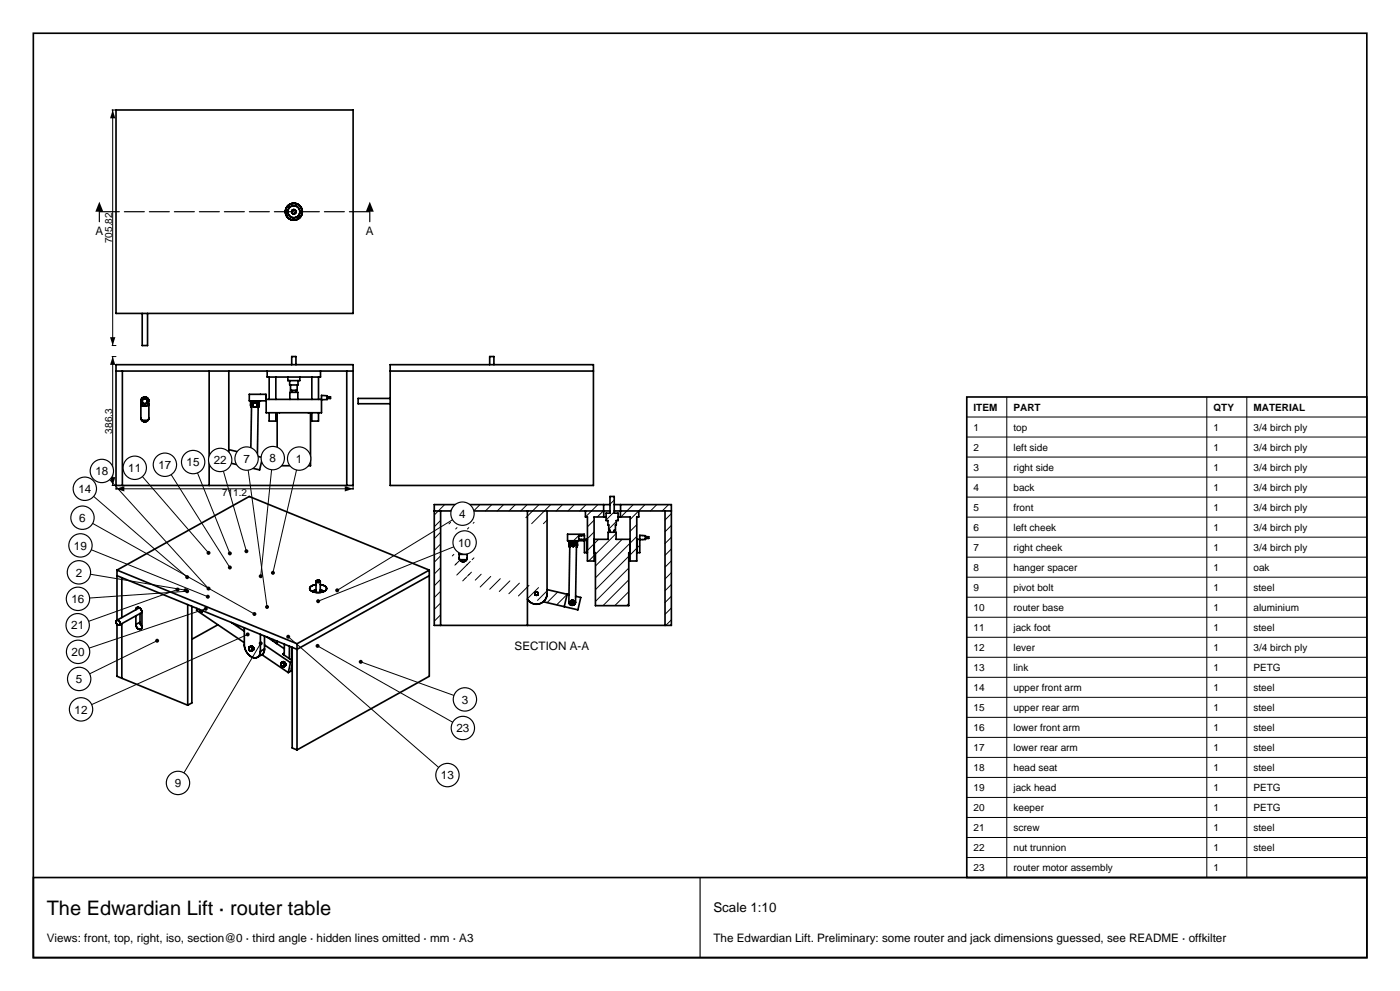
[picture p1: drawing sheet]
<svg xmlns="http://www.w3.org/2000/svg" width="420mm" height="297mm" viewBox="0 0 420 297" stroke-linecap="round" stroke-linejoin="round" font-family="sans-serif">
<g fill="none" stroke="#000" stroke-width=".5">
<path d="M10 10h400.1v277h-400.1zM34.8 33h71.1v60.9h-71.1zM85.6 63.7l.1 .4M85.7 63.7v.2M85.7 62.8l-.1 .9M85.7 64.1l.1 .4M85.7 62.8v.2M85.7 64.1l.2 .4M85.8 62.4l-.1 .4M85.8 64.5l.3 .4M85.9 62.4l-.2 .4M86.1 62l-.3 .4"/>
<path d="M86.1 64.9l.4 .5M86.5 61.5l-.4 .5M86.5 65.4l1 .5 1.1 .1M86.7 65.5l1.2 .4M87.5 61l-1 .5M87.5 63.4v.1M87.5 63.5v.1M87.5 63.3v.1M87.5 63.6l.1 .1M87.6 63.2l-.1 .1M87.6 63.7v.1M87.6 63.1v.1"/>
<path d="M87.6 63.8l.3 .2M87.9 62.9l-.3 .2M87.9 64h.1M87.9 61h-.2M87.9 62.9h.1M87.9 64l.2 .1M88.1 62.8l-.2 .1M88.1 64.1h.1M88.2 62.8h.1M88.2 62.8h-.1M88.3 62.8l.1 .1M88.3 64.1h-.1"/>
<path d="M88.4 62.9h.1M88.4 64l-.1 .1M88.4 61h.2M88.5 62.9h.1M88.5 64h-.1M88.5 62.9l.1 .1M88.5 64h.1M88.6 63h.1M88.6 63.9l-.1 .1M88.6 61l.8 .3M88.6 65.9l-.4 .1M88.6 60.9l.8 .4"/>
<path d="M88.6 60.9l-1.1 .1-1 .5M88.6 63.9h.1M88.6 63l.1 .1M88.7 63.1h.1M88.7 63.8l-.1 .1M88.7 63.1v.1M88.7 63.8h.1M88.7 63.2l.1 .1M88.7 63.7v.1M88.8 63.3v.1M88.8 63.6l-.1 .1M88.8 63.4v.1"/>
<path d="M88.8 63.5v.1M89.4 61.3l.2 .1M89.4 65.6l-.8 .3M89.4 61.3l.5 .4M89.4 65.7l-.8 .3M89.6 65.5l-.2 .1M89.9 61.7l.3 .3M89.9 65.2l-.5 .5M90.2 64.9l-.3 .3M90.2 62l.3 .4M90.3 62.2l.1 .2M90.4 62.4l.2 .4"/>
<path d="M90.4 64.5l-.2 .4M90.5 62.4l.1 .4M90.5 64.5l-.3 .4M90.6 62.8v.4M90.6 64.1l-.2 .4M90.6 62.8l.1 .4M90.6 64.1l-.1 .4M90.6 63.9v.2M90.7 63.2l-.1 .9M42.7 93.9v9.7h1.6v-9.7M34.8 111.2h71.1M34.8 109.3h71.1v36.2h-71.1z"/>
<path d="M36.7 111.2v34.3M42.6 119.4a1.2 1.2 0 0 1 1.3-.3 1.2 1.2 0 0 1 .8 1.1v5a1.2 1.2 0 0 1-1.2 1.2 1.2 1.2 0 0 1-1.2-1.2v-5.1zM43.5 119.4h.1M43.5 119.4l-.6 .3-.2 .6M43.5 119.4l.6 .3 .2 .6M62.7 111.2v34.3M68.6 111.2v25.1l-.4 1.3-.7 .8M74.8 118.2h5v1.9h-5zM79.8 118.5v5.2h16.7v-5.2l1.7 .1v1.1l-1.7 .1M79.8 119.8h.1M79.8 119.7h16.7M80.2 111.2v1.8h16v-1.8"/>
<path d="M80.8 113v6.7M82.8 113v6.7M86.4 113v1.1h3.6v-1.1M86.9 114.1v1.3h2.5v-1.3M87 119.7v-2.1h2.4v2.1M87.2 115.4v1.6h2v-1.6M87.5 109.3v-2.4h1.3v2.4M87.5 117v.6M88.8 117v.6M93.6 113v6.7M95.6 113v6.7M98.2 118.9h.9v.5h-.9"/>
<path d="M104 111.2v34.3M117.1 111.2h60.9M117.1 109.3h60.9v36.2h-60.9zM117.1 119.4h-9.7v1.6h9.7M146.9 109.3v-2.4h1.3v2.4M42.3 121.1l.4 .4M42.3 121.5h.4M42.5 126h1.9M42.7 120.3v.1M42.7 120.4l.2 .4M42.9 120.8l.1 .1M43 120.9l.5 .1"/>
<path d="M43.5 121h.1M43.9 120.9l-.4 .1M44 120.8l-.1 .1M44.2 121.5h.5M44.2 120.4l-.2 .4M44.3 120.3l-.1 .1M44.7 121.1a1.5 1.5 0 0 1-2 .4M62.7 137.6a3.2 3.2 0 0 0 4.8 .8M64.8 136.2h.1M64.8 136.2l.4 .5M64.8 135.6v.6M64.9 135.6h-.1"/>
<path d="M65.2 135.3l-.3 .3M65.2 136.7h.1M65.3 135.3h-.1M65.3 136.7h.3M65.6 135.3h.1M65.6 135.3h-.3M65.7 135.3l.1 .1M65.7 136.7h-.1M65.8 135.4h.1M65.8 136.6l-.1 .1M65.9 135.4l.2 .2M65.9 136.6h-.1"/>
<path d="M66.1 135.6h.1M66.1 135.6l.1 .2M66.1 136.2l-.2 .4M66.2 135.8v.1M66.2 136.2h-.1M66.2 135.9v.3M68.6 134.8l10.2 2.3-.9 3.7-10.4-2.4M75.2 120.1v1.4l.3 .6M75.2 136.3l.3-15a1 1 0 0 1 1-1 1 1 0 0 1 1 1l-.3 15.5M75.5 138.5v.2M75.5 138.4v.1M75.5 138.7v.1"/>
<path d="M75.5 138.2v.2M75.5 138.8l.1 .1M75.6 138.1l-.1 .1M75.6 138.9h.1M75.6 138.9l.1 .1M75.7 137.9l-.1 .2M75.7 139l.1 .1M75.8 121.4v.1M75.8 121.5v.1M75.8 137.9h-.1M75.8 139.1h.1M75.8 121.1v.3"/>
<path d="M75.8 121v.1M75.8 121.6v.1M75.8 121.7l.7 .3M75.9 139.1h.1M75.9 120.9l-.1 .1M75.9 120.9h.1M75.9 139.1l.3 .1M76.2 120.7l-.3 .2M76.2 120.7h.1M76.2 137.8h.1M76.2 137.8l-.4 .1M76.3 137.8l.5 .3"/>
<path d="M76.3 139.2h-.1M76.5 120.6h.1M76.5 120.6l-.3 .1M76.5 120.6l.3 .1M76.5 122h.1M76.8 120.7h.1M76.8 122h-.3M76.8 138.1v.1M76.8 120.7l.2 .2M76.8 121.9v.1M76.8 138.2l.1 .2M76.9 138.4v.1"/>
<path d="M76.9 138.5l-.2 .4-.4 .3M77 120.9h.1M77.1 120.9l.1 .5M77.1 121.7l-.3 .2M77.1 121.6v.1M77.2 121.5l-.1 .1M77.2 121.4v.1M77.8 120.1v1.4l-.3 .7M80.8 123.7v2.5h2v-2.5M83.2 123.7v15.9h10v-15.9M93.6 123.7v2.5h2v-2.5M130.3 153.1h52.7"/>
<path d="M132.2 153.1v34.3M158.2 153.1v34.3M164.1 153.1v24.8a3.2 3.2 0 0 1-2.3 3.1 3.2 3.2 0 0 1-3.6-1.4M175.6 153.1v1.8h.6v13.2h2v-13.2h3.6M181.1 151.2v3.7M183 151.2h-52.7v36.2h71.1v-36.2h-17.1M183 159.5v-.6h-.4l-.2-2.9h-.6v-2.2h1.2v-5h1.3v5h1.1v2.2h-.5l-.3 2.9h-.3v.6M184.3 153.1h17.1M186.2 151.2l-.1 3.7M191.6 153.1v1.8h-.6v13.2h-2v-13.2h-3.6M199.5 153.1v34.3M35.1 172.5l54 22.1 39.7-22.1"/>
<path d="M35.1 170.9v15M35.1 170.9l54 22M35.1 170.9l39.7-22.1 54 22.1M36.5 173.1v12M93.6 177.2a4.7 4.7 0 0 0 3.7 0M93.9 177.1l-.3 .1M94.2 177l-.3 .1M94.3 177l-.4 .1M94.8 174.2v3.4M94.8 176.9l-.6 .1M94.8 175.2a1.48 1.48 0 0 0-1.8 1.5l.6 .5M94.8 174.2v.1"/>
<path d="M94.8 174.2h.1M94.8 174.3h.1M94.8 174.3l.1 .1M94.9 174.1l-.1 .1M94.9 174.1h.1M94.9 174.4l.1 .1M95 174l-.1 .1M95 174h.1M95 174.5h.1M95 174.5h.2M95.1 174h-.1M95.1 174h.1"/>
<path d="M95.2 174h-.1M95.2 174.5h.1M95.3 173.9l-.1 .1M95.3 174.5h.1M95.4 173.9h.1M95.4 173.9h-.1M95.5 173.9h.1M95.5 174.5h-.1M95.6 173.9l.1 .1M95.6 174.5h-.1M95.7 174h.1M95.7 174.5h-.1"/>
<path d="M95.8 174h.1M95.9 174.5h-.2M95.9 174l.1 .1M95.9 174.4v.1M96 174.1h.1M96 174.4h-.1M96 174.4h.1M96.1 174.2h.1M96.1 174.3l-.1 .1M96.1 174.3h.1M96.1 174.2v3.4M96.1 174.2v.1"/>
<path d="M96.1 176.9h.4M96.1 175.2a1.48 1.48 0 0 1 1.8 1.5l-.6 .5M96.4 177l.6 .1M96.5 176.9l.5 .2M97 177.1l.3 .1M128.8 170.9v31.8l-39.7 22.1M128.8 170.9l-39.7 22M137.7 166.1h2.4M137.7 165.9h2.4M137.9 167.7l-.2-5.6a1.2 1.2 0 0 1 1.2-1.2 1.2 1.2 0 0 1 1.2 1.2l-.1 5.6M137.9 167.7a1.2 1.2 0 0 0 2.1 0M137.9 167.7h2.1"/>
<path d="M138.2 162.2l.1 .1M138.3 162.3l.2 .4M138.3 162l-.1 .2M138.3 161.9v.1M138.4 161.7l-.1 .2M138.4 161.7h.1M138.5 162.7h.1M138.5 162.7l.4 .1M138.6 161.5l-.2 .2M138.7 161.5h-.1M138.9 161.4h.1M138.9 161.4l-.2 .1"/>
<path d="M139 161.4l.2 .1M139 162.8h-.1M139.2 161.5h.1M139.2 161.5l.2 .1M139.4 161.6h.1M139.4 161.6l.1 .1M139.5 161.7h.1M139.5 161.7l.1 .5M139.6 162.3l-.6 .5M139.6 162.2v.1M160.4 177.9v.1M160.4 177.9h.1"/>
<path d="M160.4 178h.1M160.5 178v.1M160.5 177.9v.1M160.5 177.9h.1M160.5 178h.1M160.5 177.7l-.1 .2M160.5 178.1h.1M160.5 177.8v.1M160.5 177.8h.1M160.5 177.7h.1M160.5 178.1v.1M160.5 178.2h.1"/>
<path d="M160.6 178.2h.1M160.6 177.6l-.1 .1M160.6 178.2v.1M160.6 177.6h.1M160.6 177.5v.1M160.6 178.3h.1M160.7 177.5h-.1M160.7 178.3h.1M160.7 177.5h.1M160.7 178.3v.1M160.7 178.4h.1M160.8 177.4l-.1 .1"/>
<path d="M160.8 178.4h.1M160.8 177.4h.1M160.9 177.4h-.1M160.9 178.4h.1M160.9 177.4h.1M161 178.4h-.1M161 177.4h.1M161 178.4h.1M161.1 178.4h-.1M161.1 177.4h.1M161.1 178.4h.1M161.1 177.4l.1 .1"/>
<path d="M161.1 177.5h.1M161.2 177.5h.1M161.2 178.4h-.1M161.2 178.3v.1M161.2 178.3h.1M161.3 178.3h-.1M161.3 177.5v.1M161.3 177.6h.1M161.3 178.2v.1M161.3 177.6l.1 .1M161.4 177.6v.1M161.4 178.2h-.1"/>
<path d="M161.4 177.7h.1M161.4 177.8h.1M161.4 177.7v.1M161.4 178.1v.1M161.4 177.8v.2M161.4 178h.1M161.4 178v.1M161.4 177.8v.1M161.4 177.9h.1M161.4 177.9v.1M164.1 176.7l6.6 1.5M170.1 178.1l-.8 3.7"/>
<path d="M170.6 162.1l.1 1.4 .2 .6M171.3 162.5a1 1 0 0 1 1-.2 1 1 0 0 1 .6 1l-.2 17.1a1 1 0 0 1-1.1 1 1 1 0 0 1-.9-1l.2-17.2zM171.4 180h.1M171.4 163.3h.1M171.4 163.2v.1M171.5 163.2h-.1M171.5 163.3v.1M171.5 180h-.1M171.5 163.1v.1M171.5 163.4h.1M171.5 163.1h.1M171.5 163.4v.1"/>
<path d="M171.5 179.9l-.1 .1M171.5 163.5h.1M171.5 163v.1M171.5 163.5l.1 .1M171.5 179.9h.1M171.5 180h.1M171.6 163.5v.1M171.6 163.6h.1M171.6 179.9l-.1 .1M171.6 162.9l-.1 .1M171.6 179.9h.1M171.6 162.9h.1"/>
<path d="M171.6 163.6l.1 .1M171.7 179.9h.1M171.7 179.9h-.1M171.7 162.9h-.1M171.7 163.7h.1M171.7 162.8v.1M171.7 162.9h.1M171.7 162.8h.1M171.7 179.9l.1 .1M171.8 162.8h-.1M171.8 163.7h.1M171.8 180h.1"/>
<path d="M171.8 179.9h.1M171.8 162.8h.1M171.8 163.7l.1 .1M171.8 179.9l.1 .1M171.9 162.8h-.1M171.9 163.8h.1M171.9 180h.1M171.9 163.7h.1M171.9 162.8h.1M172 163.7h-.1M172 162.8h.1M172 163.8h.1"/>
<path d="M172.1 162.8h.1M172.1 163.7l-.1 .1M172.1 163.7h.1M172.2 162.8h.1M172.2 163.7h-.1M172.2 162.9h.1M172.2 162.8v.1M172.2 163.7h.1M172.3 162.9h.1M172.3 163.6l-.1 .1M172.3 162.9v.1M172.3 163.6h.1"/>
<path d="M172.3 162.9l.1 .1M172.3 163.5v.1M172.4 163h.1M172.4 163.5l-.1 .1M172.4 163v.1M172.4 163.5h-.1M172.4 163.1h.1M172.4 163.5h.1M172.4 163.4v.1M172.4 163.3v.1M172.4 163.1v.1M172.4 163.4h.1"/>
<path d="M172.4 163.2h.1M172.4 163.2v.1M172.4 163.3h.1M172.7 178.7l1.5 .4-.8 3.7-10.4-2.5M173.2 162.1v1.4l-.3 .6M173.6 161.7h1.7v3.9h.9M173.6 160.6l1.7-.2v1.2h.9M173.6 161.7v-1.2l1.7-.1v-.3h-5v2h5v-.4M173.6 161.7h.8M176.2 161.6v4M178.2 165.6h.4v15.9h10v-15.9h.4M178.2 161.6h4.2v-2.1h2.4v2.1h4.2"/>
<path d="M178.3 161.6v4M191 161.6h.9v-1.2l1.7 .2v1.1h-1.7v3.9h-.9M191.1 161.6v4M193.6 160.9h1v.5h-1M34.8 186.5v.1M34.8 186.3v.2M34.8 186.6l.3 .5M34.8 186.2v.1M34.9 186.1l-.1 .1M34.9 186.1h.1M34.9 186v.1M34.9 186h.1"/>
<path d="M35 185.9l-.1 .1M35.1 187.1v15.6l1.4 .6M35.1 187.1l.2 .2M35.1 185.9h-.1M35.2 185.9h-.1M35.2 185.9l.3 .1M35.2 185.9h.1M35.3 187.3h.1M35.4 187.3l.1 .1M35.5 187.4h.1M35.5 186h.1M35.6 186l.2 .2"/>
<path d="M35.7 187.4h-.1M35.7 187.4h.1M35.8 187.3l-.1 .1M35.8 186.2h.1M35.8 187.3h.1M35.8 186.2l.1 .2M35.9 187.3h-.1M35.9 187.2v.1M35.9 186.4v.1M35.9 187.2h.1M35.9 186.5l.1 .4M36 186.9l-.1 .3"/>
<path d="M36 186.9h.1M36.5 186.9v16.4M40.8 184.6v2.6M40.8 182.7a.81 .81 0 0 1 .8-.7 .81 .81 0 0 1 .8 .8l.2 .7M41.8 182.1l-6.8 3.8M42 186.5l-1.2 .7M42 183.9v2.6M42 186.5l.6 1.2M42.6 183.5v4.4a.81 .81 0 0 1-.8 .8 .81 .81 0 0 1-.8-.8l-.2-.7M42.6 183.5l-6.8 3.8M56.3 181.2v30.2M57.6 181.7v29l-1.3 .7"/>
<path d="M59.1 182.3l-.1 .6 14.3 9.7M59.9 182.7l.1 .2M60 182.9h.1M60 182.9l.3 .3M60.3 183.2h.1M60.3 183.2l.2 .1M60.5 183.3h.1M60.6 183.3h.1M60.7 183.3h-.1M60.7 183.3h.1M60.8 183.2l-.1 .1M60.8 183.2h.1"/>
<path d="M60.9 183.1l-.1 .1M61 183.1l-.3 .2M65.4 187.2l-7.8 4.4M69.4 186.6l3.9 2.6M73.3 188.1v5.1a3.7 3.7 0 0 0 3.6 3.9l.4-.1M74.6 194.2v.2M74.6 194.4h.1M74.6 194.2h.1M74.7 194.4l.1 .4M74.7 194.1l-.1 .1M74.7 194v.1M74.8 193.9l-.1 .1"/>
<path d="M74.8 193.9h.1M74.8 194.8l.1 .1M74.9 194.9h.1M74.9 193.8l-.1 .1M74.9 194.9l.1 .1M74.9 193.8h.1M75 195l.3 .1M75 193.8h-.1M75 193.8h.1M75.1 193.8h.1M75.1 193.8l.1 .1M75.2 193.9l.2 .1"/>
<path d="M75.2 193.6l-.4 .3M75.3 193.6h-.1M75.3 195.1v.1M75.3 195.2h.1M75.3 193.6h.1M75.4 193.6h.1M75.4 193.6h-.1M75.4 195.2h.1M75.4 194l.1 .1M75.5 194.1l.2 .3M75.5 193.6h.1M75.5 195.1l-.1 .1"/>
<path d="M75.6 193.6v.1M75.6 195.1h-.1M75.6 195.1h.1M75.6 193.7l.3 .2M75.7 194.4h.1M75.7 195l-.1 .1M75.7 194.4v.2M75.7 194.9v.1M75.7 194.6v.1M75.7 194.7v.2M75.9 193.9h.1M75.9 193.9l.1 .1"/>
<path d="M75.9 193.9v.1M76 194h.1M76 194.9l-.5 .2M76 194.8v.1M76 194v.1M76 194.1h.1M76 194.8h.1M76 194.1l.1 .1M76.1 194.2v.3M76.1 194.7l-.1 .1M76.1 194.7h.1M76.1 194.6v.1"/>
<path d="M76.1 194.5h.1M76.1 194.5v.1M78.1 190.1v5.1M78.1 195.2l-.2 1.1-.6 .7M78.6 196.2l7.9 5.4M78.6 196.2l-1.3 .8M79.4 194.5l-1.3 .7M79.4 190.6v3.9M79.4 193.3l7.7 5.3M79.4 194.5l-.2 1-.6 .7M80.2 191l5.1 3.4M81.9 191.7v.4"/>
<path d="M83.1 192.2v.2M83.1 192.4l-.4 .3M83.1 192.4v.5M84.3 199v.1M84.3 199.1v.1M84.3 198.8v.2M84.3 199.2v.1M84.3 198.7v.1M84.3 199.3l.2 .3M84.4 198.6l-.1 .1M84.4 198.6h.1M84.5 198.5l-.1 .1"/>
<path d="M84.5 199.6l.1 .1M84.6 199.7l.2 .1M84.6 198.5h-.1M84.6 198.5h.1M84.7 198.5h.1M84.7 198.5l.4 .3M84.8 199.8h.1M84.9 198.3l-.5 .3M84.9 199.8v.1M84.9 198.3h.1M85 198.3h-.1M85 198.3h.1"/>
<path d="M85 199.8l-.1 .1M85.1 199.8h-.1M85.1 198.3h.1M85.1 199.8h.1M85.1 198.8h.1M85.1 198.8l.2 .4M85.2 198.3v.1M85.2 199.8h-.1M85.2 198.4h.1M85.2 199.7v.1M85.3 195.8l-.5 .2 2.9 2M85.3 193.1v3.2"/>
<path d="M85.3 199.2v.1M85.3 198.4l.1 .1M85.3 199.5l-.1 .2M85.3 199.3v.2M85.3 199.5h.1M85.4 198.5h.1M85.5 198.5v.1M85.5 198.6h.1M85.5 198.6l.1 .2M85.6 199.6l-.5 .2M85.6 199.5v.1M85.6 199.5h.1"/>
<path d="M85.6 198.8h.1M85.7 199.5h-.1M85.7 198.8v.2M85.7 199v.1M85.7 199.3v.2M85.7 199.1v.1M85.7 199.2v.1M86.8 193.7v3.7M87.1 198.6l-.6 3M87.5 196.9l.2 .1M87.5 195.9l.2 .1M87.5 194v3.8"/>
<path d="M87.7 194v30.2l1.4 .6M87.7 199.3l-.4 1.8-.8 .5M87.7 198.3l-.6 .3M89.1 192.9v31.9M171.2 180.4v.1M171.2 180.5h.1M171.2 180.3v.1M171.2 180.3h.1M171.2 180.5v.1M171.2 180.4h.1M171.2 180.2v.1M171.2 180.6h.1"/>
<path d="M171.2 180.2h.1M171.2 180.7h.1M171.2 180.6l.1 .1M171.2 180.1v.1M171.3 180.1h-.1M171.3 180.1l-.1 .1M171.3 180.7h.1M171.3 180.8h.1M171.3 180.1h.1M171.4 180.8h.1M171.4 180l-.1 .1M171.4 180.8v.1"/>
<path d="M171.4 180.9h.1M171.5 180.9h.1M171.6 180.9h.1M171.7 180.9h.1M171.8 180.9h-.1M171.8 180.9h.1M171.9 180.8l-.1 .1M171.9 180.8h.1M172 180v.1M172 180.8h-.1M172 180.7v.1M172 180.1h.1"/>
<path d="M172 180.8h.1M172 180.7h.1M172 180.1l.1 .1M172.1 180.1v.1M172.1 180.2h.1M172.1 180.6l-.1 .1M172.1 180.2v.1M172.1 180.6h.1M172.1 180.6v.1M172.1 180.3h.1M172.1 180.5v.1M172.1 180.3v.1"/>
<path d="M172.1 180.5h.1M172.1 180.4h.1M172.1 180.4v.1M36.5 203.3l19.8 8.1M87.4 200.3l.3 .1"/>
<circle cx="88.2" cy="63.5" r="1.8"/>
</g>
<g fill="none" stroke="#000" stroke-width=".3">
<path d="M33.6 33h1.2M33.8 33v70.6M33.6 106.9h1.2M33.6 103.6h1.2M33.8 106.9v38.6M33.6 145.5h1.2v1.2M34.8 146.5h71.1M105.9 145.5v1.2M132.2 156l-1.9 1.9M132.2 159.5l-1.9 1.9M133.4 151.2l-3.1 3.1M135.2 156.5l-.5 .5"/>
<path d="M136.9 151.2l-1.9 1.9M137.1 158.1l-.4 .4M140.5 151.2l-4.6 4.6M140.6 158.1l-.4 .4M141.9 153.3l-3.2 3.2M142.2 156.5l-.3 .3M144 151.2l-1.9 1.9M147.5 151.2l-1.9 1.9M151.1 151.2l-1.9 1.9M154.6 151.2l-1.9 1.9M158.1 151.2l-1.9 1.9M161.7 151.2l-3.9 3.9"/>
<path d="M164.1 155.9l-1.1 1M165.2 151.2l-5.7 5.7M168.8 151.2l-2 1.9M172.3 151.2l-1.9 1.9M175.8 151.2l-1.9 1.9M178.2 155.9l-2 2M178.2 159.4l-2 2M179.4 151.2l-3.7 3.7M181.1 153l-1.9 1.9M184.3 149.9l-1.3 1.2M184.3 153.4l-2.5 2.4M184.8 159.9l-6.2 6.2"/>
<path d="M184.9 156.3l-2.3 2.3M185.4 155.8l-.2 .2M186.4 151.2l-.2 .3M190 151.2l-3.7 3.7M191 157.2l-2 2M193.5 151.2l-4.5 4.5M197 151.2l-1.9 1.9M200.6 151.2l-1.9 1.9M201.4 153.9l-1.9 1.9M201.4 157.5l-1.9 1.9M132.2 163l-1.9 1.9M132.2 166.6l-1.9 1.9"/>
<path d="M132.2 170.1l-1.9 1.9M132.2 173.7l-1.9 1.9M132.2 177.2l-1.9 1.9M136.2 166.1l-.5 .5M138.1 167.7l-1.6 1.7M139.4 173.5l-.6 .6M139.9 165.9l-.2 .2M140 172.9l-.5 .5M141.1 168.3l-4.1 4M141.4 171.5l-1.2 1.2M142.2 167.2l-.6 .5M144.4 172.1l-1.8 1.8"/>
<path d="M147.2 172.8l-3.1 3.1M150.1 173.4l-3.2 3.2M153 174.1l-3.2 3.2M155.8 174.8l-3.1 3.1M158.7 175.4l-3.2 3.2M161.6 176.1l-3.2 3.2M164.4 176.8l-3.1 3.1M167.3 177.4l-3.2 3.2M170.1 178.1l-3.1 3.2M170.5 160.1l-.2 .2M171.8 180l-.6 .6M174 160.1l-1.9 2"/>
<path d="M176 161.6l-.7 .7M178.2 166.5l-1.6 1.6M179.6 161.6l-4 4M186.6 161.6l-8 8M188.6 166.7l-10 10M188.6 170.3l-10 10M188.6 173.8l-7.7 7.7M188.6 177.3l-4.2 4.2M191 160.8l-12.4 12.4M191 167.8l-.3 .3M191.9 163.4l-2.9 2.9M201.4 161l-1.9 1.9"/>
<path d="M201.4 164.5l-1.9 1.9M201.4 168.1l-1.9 1.9M201.4 171.6l-1.9 1.9M201.4 175.1l-1.9 2M201.4 178.7l-1.9 1.9M47.1 192l-20.2 9.9M132.2 180.7l-1.9 1.9M132.2 184.3l-1.9 1.9M188.6 180.9l-.6 .6M201.4 182.2l-1.9 1.9M201.4 185.8l-1.7 1.6"/>
</g>
<path d="M29.8 63.5h81.1" fill="none" stroke="#000" stroke-width=".35" stroke-dasharray="6 1.5"/>
<g fill="#000">
<path d="M33.8 33l.8 2.5h-1.6zM29.8 60.5l1.2 3h-2.4zM110.9 60.5l1.2 3h-2.4zM33.8 106.9l.8 2.5h-1.6zM33 101.1h1.6l-.8 2.5zM33 143h1.6l-.8 2.5zM34.8 146.5l2.5-.8v1.6zM103.4 145.7l2.5 .8-2.5 .8z"/>
<circle cx="47.1" cy="192" r=".6"/>
</g>
<path d="M29.8 63.5v3M110.9 63.5v3" fill="none" stroke="#000" stroke-width=".35"/>
<circle cx="23.8" cy="203.5" r="3.5" fill="#fff" stroke="#000" stroke-width=".35"/>
<path d="M74.3 190.1l-46.8 21.1" fill="none" stroke="#000" stroke-width=".3"/>
<circle cx="74.3" cy="190.1" r=".6" fill="#000"/>
<circle cx="24.3" cy="212.6" r="3.5" fill="#fff" stroke="#000" stroke-width=".35"/>
<path d="M78.2 192.8l-23 38.8" fill="none" stroke="#000" stroke-width=".3"/>
<circle cx="78.2" cy="192.8" r=".6" fill="#000"/>
<circle cx="53.4" cy="234.6" r="3.5" fill="#fff" stroke="#000" stroke-width=".35"/>
<path d="M86.5 190.8l45.1 39.2" fill="none" stroke="#000" stroke-width=".3"/>
<circle cx="86.5" cy="190.8" r=".6" fill="#000"/>
<circle cx="134.2" cy="232.3" r="3.5" fill="#fff" stroke="#000" stroke-width=".35"/>
<path d="M95.3 193.6l40.5 22.9" fill="none" stroke="#000" stroke-width=".3"/>
<circle cx="95.3" cy="193.6" r=".6" fill="#000"/>
<circle cx="138.9" cy="218.2" r="3.5" fill="#fff" stroke="#000" stroke-width=".35"/>
<path d="M108.2 198.3l28 10.1" fill="none" stroke="#000" stroke-width=".3"/>
<circle cx="108.2" cy="198.3" r=".6" fill="#000"/>
<circle cx="139.5" cy="209.6" r="3.5" fill="#fff" stroke="#000" stroke-width=".35"/>
<path d="M136.1 163.9l-40.7 16.3" fill="none" stroke="#000" stroke-width=".3"/>
<circle cx="95.4" cy="180.2" r=".6" fill="#000"/>
<circle cx="139.4" cy="162.6" r="3.5" fill="#fff" stroke="#000" stroke-width=".35"/>
<path d="M135.8 155.8l-34.6 21.1" fill="none" stroke="#000" stroke-width=".3"/>
<circle cx="101.2" cy="176.9" r=".6" fill="#000"/>
<circle cx="138.7" cy="153.9" r="3.5" fill="#fff" stroke="#000" stroke-width=".35"/>
<path d="M89 140.9l-7.1 30.8" fill="none" stroke="#000" stroke-width=".3"/>
<circle cx="81.9" cy="171.7" r=".6" fill="#000"/>
<circle cx="89.7" cy="137.4" r="3.5" fill="#fff" stroke="#000" stroke-width=".35"/>
<path d="M81.5 140.8l-3.3 31.9" fill="none" stroke="#000" stroke-width=".3"/>
<circle cx="78.2" cy="172.7" r=".6" fill="#000"/>
<circle cx="81.8" cy="137.3" r="3.5" fill="#fff" stroke="#000" stroke-width=".35"/>
<path d="M74.5 140.9l5.6 41" fill="none" stroke="#000" stroke-width=".3"/>
<circle cx="80.1" cy="181.9" r=".6" fill="#000"/>
<circle cx="74" cy="137.4" r="3.5" fill="#fff" stroke="#000" stroke-width=".35"/>
<path d="M67 141.2l6.9 24" fill="none" stroke="#000" stroke-width=".3"/>
<circle cx="73.9" cy="165.2" r=".6" fill="#000"/>
<circle cx="66.1" cy="137.8" r="3.5" fill="#fff" stroke="#000" stroke-width=".35"/>
<path d="M59.2 141.7l9.8 24.2" fill="none" stroke="#000" stroke-width=".3"/>
<circle cx="69" cy="165.9" r=".6" fill="#000"/>
<circle cx="57.9" cy="138.5" r="3.5" fill="#fff" stroke="#000" stroke-width=".35"/>
<path d="M51.3 142.2l17.7 27.9" fill="none" stroke="#000" stroke-width=".3"/>
<circle cx="69" cy="170.1" r=".6" fill="#000"/>
<circle cx="49.5" cy="139.3" r="3.5" fill="#fff" stroke="#000" stroke-width=".35"/>
<path d="M42.7 142.8l19.9 22.9" fill="none" stroke="#000" stroke-width=".3"/>
<circle cx="62.6" cy="165.7" r=".6" fill="#000"/>
<circle cx="40.4" cy="140.2" r="3.5" fill="#fff" stroke="#000" stroke-width=".35"/>
<path d="M32.9 143.7l29.7 32.7" fill="none" stroke="#000" stroke-width=".3"/>
<circle cx="62.6" cy="176.4" r=".6" fill="#000"/>
<circle cx="30.6" cy="141.1" r="3.5" fill="#fff" stroke="#000" stroke-width=".35"/>
<path d="M28.1 148.8l28.1 24.2" fill="none" stroke="#000" stroke-width=".3"/>
<circle cx="56.2" cy="173" r=".6" fill="#000"/>
<circle cx="25.4" cy="146.5" r="3.5" fill="#fff" stroke="#000" stroke-width=".35"/>
<path d="M27.8 156.9l48.5 27.1" fill="none" stroke="#000" stroke-width=".3"/>
<circle cx="76.3" cy="184" r=".6" fill="#000"/>
<circle cx="24.7" cy="155.2" r="3.5" fill="#fff" stroke="#000" stroke-width=".35"/>
<path d="M27.4 164.8l34.9 14" fill="none" stroke="#000" stroke-width=".3"/>
<circle cx="62.3" cy="178.8" r=".6" fill="#000"/>
<circle cx="24.1" cy="163.5" r="3.5" fill="#fff" stroke="#000" stroke-width=".35"/>
<path d="M27.1 172.1l28.6 4.8" fill="none" stroke="#000" stroke-width=".3"/>
<circle cx="55.7" cy="176.9" r=".6" fill="#000"/>
<circle cx="23.7" cy="171.5" r="3.5" fill="#fff" stroke="#000" stroke-width=".35"/>
<path d="M56.2 177.2l-29.3 2" fill="none" stroke="#000" stroke-width=".3"/>
<circle cx="56.2" cy="177.2" r=".6" fill="#000"/>
<circle cx="23.4" cy="179.5" r="3.5" fill="#fff" stroke="#000" stroke-width=".35"/>
<path d="M53.3 176.7l-26.7 9.5" fill="none" stroke="#000" stroke-width=".3"/>
<circle cx="53.3" cy="176.7" r=".6" fill="#000"/>
<circle cx="23.3" cy="187.4" r="3.5" fill="#fff" stroke="#000" stroke-width=".35"/>
<path d="M61.7 182.4l-35 11.8" fill="none" stroke="#000" stroke-width=".3"/>
<circle cx="61.7" cy="182.4" r=".6" fill="#000"/>
<circle cx="23.4" cy="195.4" r="3.5" fill="#fff" stroke="#000" stroke-width=".35"/>
<path d="M290 119h120.1v144h-120.1z" fill="#fff" stroke="#000" stroke-width=".5"/>
<g fill="none" stroke="#000" stroke-width=".3">
<path d="M302 119v144M362 119v144M374 119v144M290 125h120.1M290 131h120.1M290 137h120.1M290 143h120.1M290 149h120.1M290 155h120.1M290 161h120.1M290 167h120.1M290 173h120.1"/>
<path d="M290 179h120.1M290 185h120.1M290 191h120.1M290 197h120.1M290 203h120.1M290 209h120.1M290 215h120.1M290 221h120.1M290 227h120.1M290 233h120.1M290 239h120.1M290 245h120.1"/>
<path d="M290 251h120.1M290 257h120.1"/>
</g>
<path d="M10 263h400.1v24h-400.1z" fill="none" stroke="#000" stroke-width=".5"/>
<path d="M210 263v24" fill="none" stroke="#000" stroke-width=".35"/>
<text font-size="6" x="14" y="274.2">The Edwardian Lift · router table</text>
<text font-size="4" x="214" y="273.4">Scale 1:10</text>
<g font-size="3.5">
<text x="28.6" y="70.4">A</text>
<text x="109.7" y="70.4">A</text>
<text x="28.6" y="142.4">18</text>
<text x="38.5" y="141.5">11</text>
<text x="47.5" y="140.5">17</text>
<text x="56" y="139.7">15</text>
<text x="64.1" y="139.1">22</text>
<text x="73" y="138.7">7</text>
<text x="80.9" y="138.6">8</text>
<text x="88.8" y="138.7">1</text>
<text x="23.5" y="147.7">14</text>
<text x="137.8" y="155.2">4</text>
<text x="23.8" y="156.4">6</text>
<text x="22.2" y="164.7">19</text>
<text x="137.4" y="163.8">10</text>
<text x="22.7" y="172.8">2</text>
<text x="21.4" y="180.7">16</text>
<text x="21.4" y="188.6">21</text>
<text x="21.5" y="196.6">20</text>
<text x="154.4" y="194.7">SECTION A-A</text>
<text x="22.8" y="204.7">5</text>
<text x="22.4" y="213.9">12</text>
<text x="138.5" y="210.9">3</text>
<text x="136.9" y="219.4">23</text>
<text x="132.3" y="233.6">13</text>
<text x="52.4" y="235.9">9</text>
<text x="14" y="282.3">Views: front, top, right, iso, section@0 · third angle · hidden lines omitted · mm · A3</text>
<text x="214" y="282.3">The Edwardian Lift. Preliminary: some router and jack dimensions guessed, see README · offkilter</text>
</g>
<g font-size="3">
<text x="33.7" y="72.9" transform="rotate(-90 33.7 72.9)">705.82</text>
<text x="292" y="123.1">ITEM</text>
<text x="304" y="123.1">PART</text>
<text x="364" y="123.1">QTY</text>
<text x="376" y="123.1">MATERIAL</text>
<text x="33.7" y="129.9" transform="rotate(-90 33.7 129.9)">386.3</text>
<text x="292" y="129.1">1</text>
<text x="304" y="129.1">top</text>
<text x="364" y="129.1">1</text>
<text x="376" y="129.1">3/4 birch ply</text>
<text x="292" y="135.1">2</text>
<text x="304" y="135.1">left side</text>
<text x="364" y="135.1">1</text>
<text x="376" y="135.1">3/4 birch ply</text>
<text x="292" y="141.1">3</text>
<text x="304" y="141.1">right side</text>
<text x="364" y="141.1">1</text>
<text x="376" y="141.1">3/4 birch ply</text>
<text x="66.6" y="148.8">711.2</text>
<text x="292" y="147.1">4</text>
<text x="304" y="147.1">back</text>
<text x="364" y="147.1">1</text>
<text x="376" y="147.1">3/4 birch ply</text>
<text x="292" y="153.1">5</text>
<text x="304" y="153.1">front</text>
<text x="364" y="153.1">1</text>
<text x="376" y="153.1">3/4 birch ply</text>
<text x="292" y="159.1">6</text>
<text x="304" y="159.1">left cheek</text>
<text x="364" y="159.1">1</text>
<text x="376" y="159.1">3/4 birch ply</text>
<text x="292" y="165.1">7</text>
<text x="304" y="165.1">right cheek</text>
<text x="364" y="165.1">1</text>
<text x="376" y="165.1">3/4 birch ply</text>
<text x="292" y="171.1">8</text>
<text x="304" y="171.1">hanger spacer</text>
<text x="364" y="171.1">1</text>
<text x="376" y="171.1">oak</text>
<text x="292" y="177.1">9</text>
<text x="304" y="177.1">pivot bolt</text>
<text x="364" y="177.1">1</text>
<text x="376" y="177.1">steel</text>
<text x="292" y="183.1">10</text>
<text x="304" y="183.1">router base</text>
<text x="364" y="183.1">1</text>
<text x="376" y="183.1">aluminium</text>
<text x="292" y="189.1">11</text>
<text x="304" y="189.1">jack foot</text>
<text x="364" y="189.1">1</text>
<text x="376" y="189.1">steel</text>
<text x="292" y="195.1">12</text>
<text x="304" y="195.1">lever</text>
<text x="364" y="195.1">1</text>
<text x="376" y="195.1">3/4 birch ply</text>
<text x="292" y="201.1">13</text>
<text x="304" y="201.1">link</text>
<text x="364" y="201.1">1</text>
<text x="376" y="201.1">PETG</text>
<text x="292" y="207.1">14</text>
<text x="304" y="207.1">upper front arm</text>
<text x="364" y="207.1">1</text>
<text x="376" y="207.1">steel</text>
<text x="292" y="213.1">15</text>
<text x="304" y="213.1">upper rear arm</text>
<text x="364" y="213.1">1</text>
<text x="376" y="213.1">steel</text>
<text x="292" y="219.1">16</text>
<text x="304" y="219.1">lower front arm</text>
<text x="364" y="219.1">1</text>
<text x="376" y="219.1">steel</text>
<text x="292" y="225.1">17</text>
<text x="304" y="225.1">lower rear arm</text>
<text x="364" y="225.1">1</text>
<text x="376" y="225.1">steel</text>
<text x="292" y="231.1">18</text>
<text x="304" y="231.1">head seat</text>
<text x="364" y="231.1">1</text>
<text x="376" y="231.1">steel</text>
<text x="292" y="237.1">19</text>
<text x="304" y="237.1">jack head</text>
<text x="364" y="237.1">1</text>
<text x="376" y="237.1">PETG</text>
<text x="292" y="243.1">20</text>
<text x="304" y="243.1">keeper</text>
<text x="364" y="243.1">1</text>
<text x="376" y="243.1">PETG</text>
<text x="292" y="249.1">21</text>
<text x="304" y="249.1">screw</text>
<text x="364" y="249.1">1</text>
<text x="376" y="249.1">steel</text>
<text x="292" y="255.1">22</text>
<text x="304" y="255.1">nut trunnion</text>
<text x="364" y="255.1">1</text>
<text x="376" y="255.1">steel</text>
<text x="292" y="261.1">23</text>
<text x="304" y="261.1">router motor assembly</text>
<text x="364" y="261.1">1</text>
</g>
</svg>
